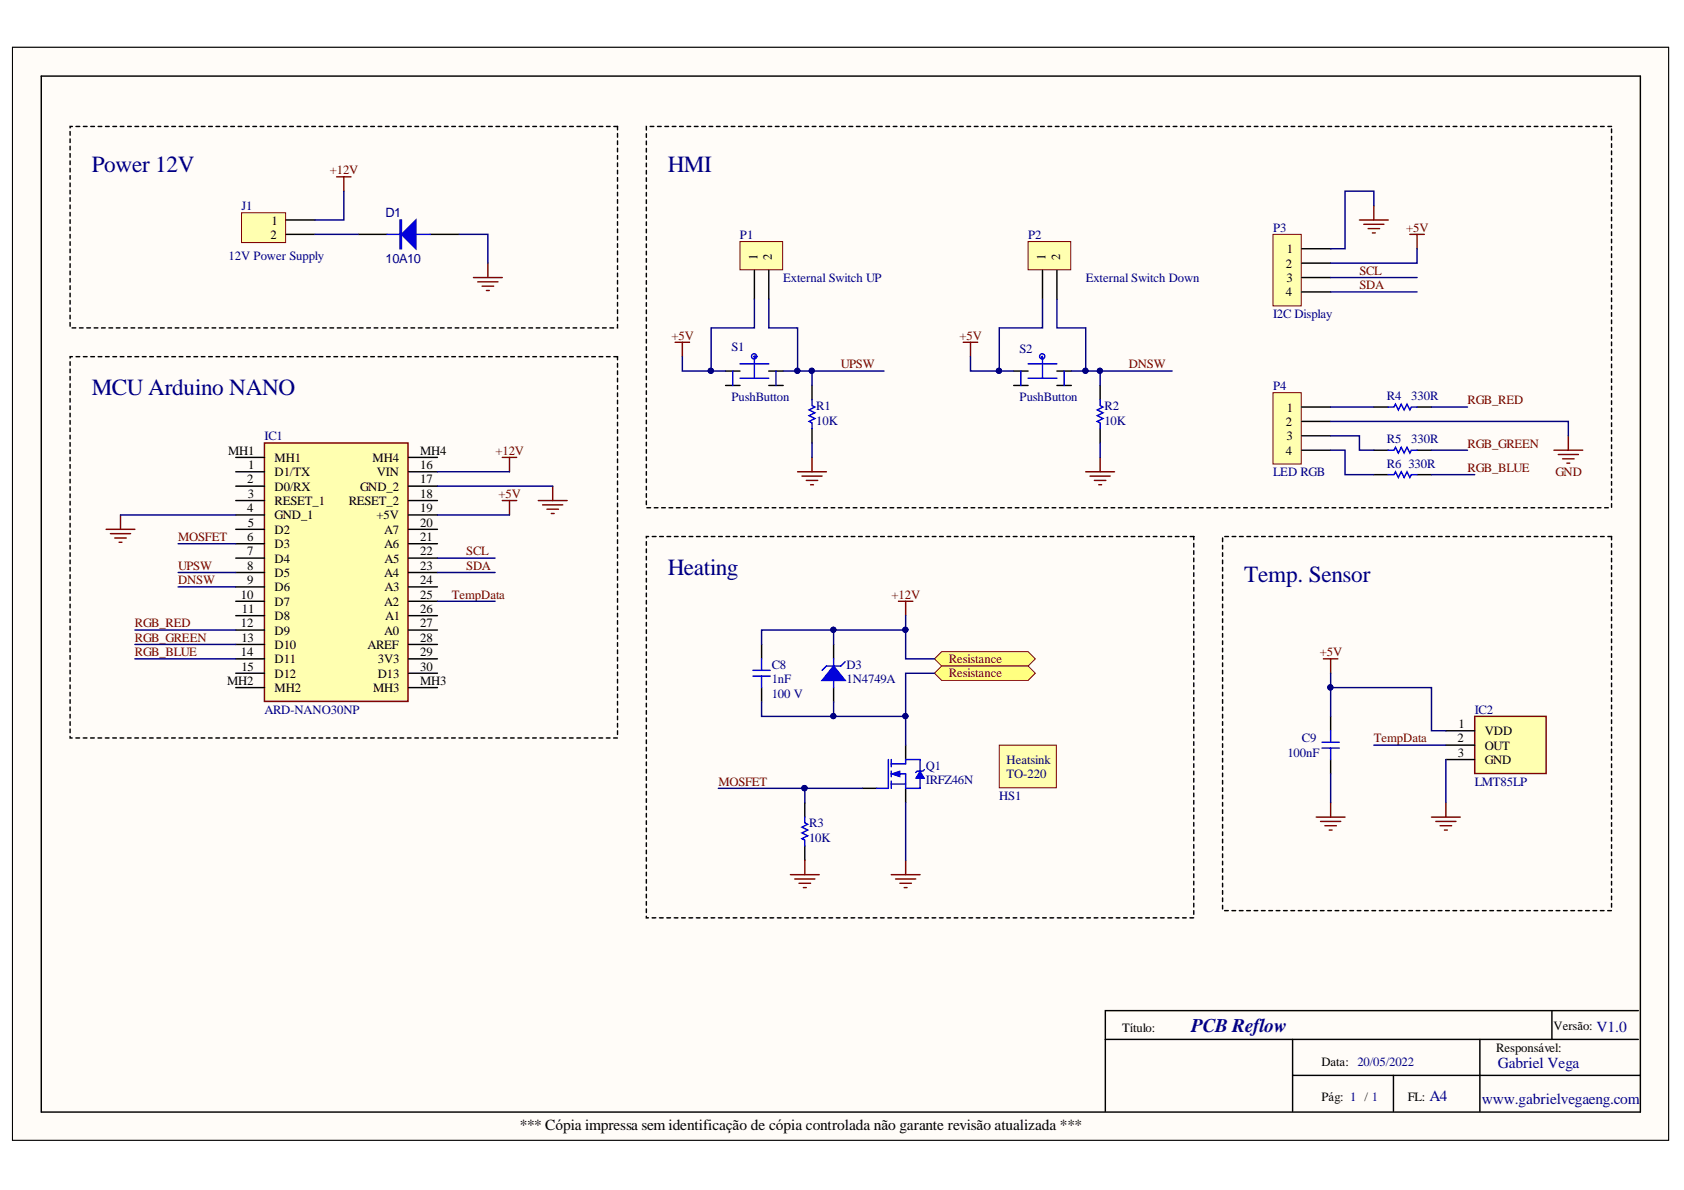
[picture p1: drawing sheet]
<svg xmlns="http://www.w3.org/2000/svg" width="297mm" height="210mm" viewBox="0 0 297 210" stroke-linecap="round" stroke-linejoin="round" font-family="sans-serif">
<path d="M2.2 8.3h292.1v192.8h-292.1z" fill="#fffcf8" stroke="#000" stroke-width=".18"/>
<path d="M7.3 13.4h282v182.8h-282zM273.7 178.3v5M289 178.3h-94v17.7M195 183.3h94M228 183.3v12.7M228 189.7h61.3M245.8 189.7v6.3M261 183.3v12.7" fill="none" stroke="#000" stroke-width=".25"/>
<path d="M42.6 37.5h7.8v5.3h-7.8z" fill="#ffffb0" stroke="#800000" stroke-width=".18"/>
<path d="M50.5 38.8h5.1M50.5 41.3h5.1M63.2 41.3h5.1M75.9 41.3h5.1" fill="none" stroke="#000" stroke-width=".25"/>
<path d="M70.6 38.8h.2v5.1h-.2zM70.7 38.8v5.1M68.3 41.3h7.6" fill="none" stroke="#00f" stroke-width=".25"/>
<path d="M70.8 41.3l2.5-2.5v5.1z" fill="#00f"/>
<path d="M70.8 41.3l2.5-2.5v5.1z" fill="none" stroke="#00f" stroke-width=".25"/>
<path d="M59.4 31.2h2.5M60.6 31.2v2.5M83.5 49h5.1M84.3 49.7h3.5M85 50.5h2.1M85.8 51.2h.5M86.1 46.4v2.6" fill="none" stroke="#800000" stroke-width=".25"/>
<path d="M224.5 41.3h5v12.7h-5z" fill="#ffffb0" stroke="#800000" stroke-width=".18"/>
<path d="M229.6 43.9h5.1M229.6 46.4h5.1M229.6 49h5.1M229.6 51.5h5.1M134.3 113.7v2.5M147 113.7v2.5M134.3 121.3v2.5M147 121.3v2.5" fill="none" stroke="#000" stroke-width=".25"/>
<path d="M239.8 38.8h5.1M240.6 39.6h3.5M242.3 36.3v2.5M241.3 40.3h2M242.1 41.1h.5M248.7 41.3h2.5M250 41.3v2.6M158.5 106.1h2.5M159.7 106.1v2.5" fill="none" stroke="#800000" stroke-width=".25"/>
<path d="M132.8 119.3h3.1M132.8 118.2h3.1M134.3 116.2v2M134.3 119.3v2" fill="none" stroke="#00f" stroke-width=".25"/>
<path d="M147 117.5l2.1 2.5h-4.1z" fill="#00f"/>
<path d="M147 117.5l2.1 2.5h-4.1zM147 116.2v5.1M149.1 116.7l-.8 .8h-2.5l-.8 .7M156.7 134v5.1h-2M157.2 134.7h2.5M157.2 136.5h2.5v2.6M157.2 138.3h2.5M157.2 134v1.2M157.2 136v1M157.2 137.8v1.3M142 144.1v1l.5 .3-1 .5 1 .5-1 .5 1 .5-1 .5 .5 .3v1" fill="none" stroke="#00f" stroke-width=".25"/>
<path d="M152.1 139.1h2.6M159.7 131.4v2.6M159.7 139.1v2.5M142 141.6v2.5M142 149.2v2.5" fill="none" stroke="#000" stroke-width=".25"/>
<path d="M139.4 154.3h5.1M140.2 155h3.5M140.9 155.8h2.1M141.7 156.6h.5M142 151.7v2.6M157.2 154.3h5.1M158 155h3.5M158.7 155.8h2.1M159.5 156.6h.5M159.7 151.7v2.6" fill="none" stroke="#800000" stroke-width=".25"/>
<path d="M157.2 136.5l1.5-.5v1z" fill="#00f"/>
<path d="M157.2 136.5l1.5-.5v1z" fill="none" stroke="#00f" stroke-width=".18"/>
<path d="M159.7 134.7v-.7h2.6v2M162.3 137.3v1.8h-2.6" fill="none" stroke="#00f" stroke-width=".25"/>
<path d="M162.3 136l.7 1.3h-1.5z" fill="#00f"/>
<path d="M162.3 136l.7 1.3h-1.5z" fill="none" stroke="#00f" stroke-width=".18"/>
<path d="M163 135.8l-.2 .2h-1l-.3 .3" fill="none" stroke="#00f" stroke-width=".25"/>
<path d="M176.3 131.4h10v7.6h-10z" fill="#ffffb0" stroke="#800000" stroke-width=".18"/>
<path d="M260.1 126.4h12.6v10h-12.6z" fill="#ffffb0" stroke="#800000" stroke-width=".25"/>
<g fill="none" stroke="#000" stroke-width=".25">
<path d="M128 68h2.5M128 65.5h2.5M135.6 68h2.5M135.6 65.5h2.5M143.2 68v2.5M143.2 75.6v2.5M178.8 68h2.5M178.8 65.5h2.5M186.4 68h2.6M186.4 65.5h2.6M194.1 68v2.5M194.1 75.6v2.5"/>
<path d="M234.7 126.4v2.5M234.7 134v2.5M255 128.9h5.1M255 131.4h5.1M255 134h5.1"/>
</g>
<g fill="none" stroke="#800000" stroke-width=".25">
<path d="M119.1 60.4h2.5M120.4 60.4v2.5M169.9 60.4h2.6M171.2 60.4v2.5M140.7 83.2h5.1M141.5 84h3.5M142.2 84.7h2M143 85.5h.5M143.2 80.7v2.5M191.5 83.2h5.1M192.3 84h3.5M193 84.7h2.1"/>
<path d="M193.8 85.5h.5M194.1 80.7v2.5M233.4 116.2h2.6M234.7 116.2v2.5M232.2 144.1h5M232.9 144.9h3.6M233.7 145.7h2M234.5 146.4h.5M234.7 141.6v2.5M252.5 144.1h5.1M253.3 144.9h3.5M254 145.7h2.1"/>
<path d="M254.8 146.4h.5M255 141.6v2.5"/>
</g>
<g fill="none" stroke="#00f" stroke-width=".25">
<path d="M129.3 65.5v2.5M130.5 64.2h5.1M130.5 66.7h5.1M132.6 62.6a.46 .46 0 0 1 .6-.2 .46 .46 0 0 1 .3 .5h-.5h.5a.46 .46 0 0 1-.6 .4 .46 .46 0 0 1-.3-.7zM133.1 62.9v3.8M136.9 65.5v2.5M143.2 70.5v1l.5 .3-1 .5 1 .5-1 .5 1 .5-1 .5 .5 .3v1M180.1 65.5v2.5M181.3 64.2h5.1M181.3 66.7h5.1M183.6 62.5a.46 .46 0 0 1 .7 .2 .46 .46 0 0 1-.4 .6l-.1-.4 .1 .4a.46 .46 0 0 1-.5-.3 .46 .46 0 0 1 .2-.5zM183.9 62.9v3.8"/>
<path d="M187.7 65.5v2.5M194.1 70.5v1l.5 .3-1.1 .5 1.1 .5-1.1 .5 1.1 .5-1.1 .5 .6 .3v1M233.2 131.9h3M233.2 130.9h3M234.7 128.9v2M234.7 131.9v2.1"/>
</g>
<path d="M130.5 42.6h7.5v5h-7.5z" fill="#ffffb0" stroke="#800000" stroke-width=".18"/>
<path d="M133.1 47.7v5.1M135.6 47.7v5.1" fill="none" stroke="#000" stroke-width=".25"/>
<path d="M181.3 42.6h7.6v5h-7.6z" fill="#ffffb0" stroke="#800000" stroke-width=".18"/>
<path d="M183.9 47.7v5.1M186.4 47.7v5.1" fill="none" stroke="#000" stroke-width=".25"/>
<g fill="#ffff80" stroke="#800000" stroke-width=".18">
<path d="M164.8 116.2l1.3-1.3h15.2l1.3 1.3-1.3 1.3h-15.2z" fill-rule="evenodd"/>
<path d="M164.8 118.7l1.3-1.2h15.2l1.3 1.2-1.3 1.3h-15.2z" fill-rule="evenodd"/>
</g>
<path d="M46.6 78.1h25.4v45.6h-25.4z" fill="#ffffb0" stroke="#800000" stroke-width=".25"/>
<g fill="none" stroke="#000" stroke-width=".25">
<path d="M242.3 71.8h2.6M242.3 79.4h2.6M250 71.8h2.5M250 79.4h2.5M41.6 83.2h5.1M41.6 85.8h5.1M41.6 88.3h5.1M41.6 90.8h5.1M41.6 93.4h5.1M41.6 95.9h5.1M41.6 98.4h5.1M41.6 80.7h5.1"/>
<path d="M72.1 83.2h5.1M72.1 85.8h5.1M72.1 88.3h5.1M72.1 90.8h5.1M72.1 93.4h5.1M72.1 95.9h5.1M72.1 98.4h5.1M72.1 80.7h5.1M242.3 83.7h2.6M250 83.7h2.5M41.6 101h5.1M41.6 103.5h5.1"/>
<path d="M41.6 106.1h5.1M41.6 108.6h5.1M41.6 111.1h5.1M41.6 113.7h5.1M41.6 116.2h5.1M41.6 118.7h5.1M72.1 101h5.1M72.1 103.5h5.1M72.1 106.1h5.1M72.1 108.6h5.1M72.1 111.1h5.1M72.1 113.7h5.1"/>
<path d="M72.1 116.2h5.1M72.1 118.7h5.1M41.6 121.3h5.1M72.1 121.3h5.1"/>
</g>
<g fill="none" stroke="#800000" stroke-width=".25">
<path d="M18.7 93.4h5.1M19.5 94.1h3.5M20.2 94.9h2.1M21 95.7h.5M21.3 90.8v2.6M88.6 88.3h2.5M88.6 80.7h2.5M89.9 80.7v2.5M89.9 88.3v2.5M94.9 88.3h5.1M95.7 89.1h3.6M96.5 89.8h2"/>
<path d="M97.2 90.6h.5M97.5 85.8v2.5"/>
</g>
<path d="M244.9 71.8h1l.2-.5 .6 1 .5-1 .5 1 .5-1 .5 1 .2-.5h1.1M244.9 79.4h1l.2-.5 .6 1 .5-1 .5 1 .5-1 .5 1 .2-.5h1.1M244.9 83.7h1l.2-.5 .6 1 .5-1 .5 1 .5-1 .5 1 .2-.5h1.1" fill="none" stroke="#00f" stroke-width=".25"/>
<path d="M224.5 69.3h5v12.5h-5z" fill="#ffffb0" stroke="#800000" stroke-width=".18"/>
<path d="M229.6 71.8h5.1M229.6 74.3h5.1M229.6 76.9h5.1M229.6 79.4h5.1" fill="none" stroke="#000" stroke-width=".25"/>
<path d="M274.1 79.4h5.1M276.6 76.9v2.5M274.9 80.2h3.5M275.6 80.9h2.1M276.4 81.7h.5" fill="none" stroke="#800000" stroke-width=".25"/>
<path d="M108.9 22.3h-96.5v35.5h96.5v-35.5M284.3 22.3h-170.3v67.3h170.3v-67.3M108.9 62.9h-96.5v67.3h96.5v-67.3M210.6 94.6h-96.6v67.3h96.6v-67.3M284.3 94.6h-68.6v66h68.6v-66" fill="none" stroke="#000" stroke-width=".25" stroke-dasharray=".6 .6"/>
<g fill="none" stroke="#000080" stroke-width=".25">
<path d="M60.6 33.7v5.1h-5M242.3 36.3v-2.6h-5.1v10.2h-2.5M55.6 41.3h7.6M81 41.3h5.1v5.1M133.1 52.8v5h-7.7v7.7M135.6 52.8v5h5.1v7.7M183.9 52.8v5h-7.6v7.7M186.4 52.8v5h5.1v7.7M234.7 49h15.3M234.7 51.5h15.3M250 43.9v2.5h-15.3M120.4 62.9v2.6h7.6"/>
<path d="M138.1 65.5h5.1v2.5M143.2 78.1v2.6M143.2 65.5h12.7M171.2 62.9v2.6h7.6M189 65.5h5.1v2.5M194.1 78.1v2.6M194.1 65.5h12.7M234.7 74.3h41.9v2.6M234.7 76.9h5.1v2.5h2.5M234.7 79.4h2.5v4.3h5.1M234.7 71.8h7.6M252.5 71.8h6.3"/>
<path d="M252.5 79.4h6.3M21.3 90.8h20.3M31.4 95.9h10.2M77.2 90.8h12.7M77.2 85.8h20.3M77.2 83.2h12.7M77.2 98.4h10.1M252.5 83.7h7.6M23.8 111.1h17.8M23.8 113.7h17.8M23.8 116.2h17.8M31.4 101h10.2"/>
<path d="M31.4 103.5h10.2M77.2 101h10.1M77.2 106.1h10.1M147 111.1v2.6M159.7 111.1v5.1h5.1M159.7 108.6v2.5h-25.4v2.6M164.8 118.7h-5.1v7.7h-12.7M234.7 118.7v2.6M126.7 139.1h15.3v2.5M134.3 123.8v2.6h12.7v-2.6M142 139.1h10.1M159.7 126.4v5"/>
<path d="M234.7 126.4v-5.1h17.8v7.6h2.5M234.7 136.5v5.1M242.3 131.4h12.7M255 134v7.6M159.7 141.6v10.1"/>
</g>
<g fill="#000080" stroke="#000080" stroke-width=".18">
<circle cx="147" cy="111.1" r=".46"/>
<circle cx="147" cy="126.3" r=".46"/>
<circle cx="159.7" cy="126.3" r=".46"/>
<circle cx="141.9" cy="139" r=".47"/>
<circle cx="234.7" cy="121.2" r=".46"/>
<circle cx="143.2" cy="65.4" r=".46"/>
<circle cx="194" cy="65.4" r=".46"/>
<circle cx="125.4" cy="65.4" r=".46"/>
<circle cx="140.6" cy="65.4" r=".46"/>
<circle cx="176.2" cy="65.4" r=".46"/>
<circle cx="191.5" cy="65.4" r=".46"/>
<circle cx="159.7" cy="111.1" r=".46"/>
</g>
<g font-size="4.1" fill="#000080">
<text x="16.2" y="30.4">Power 12V</text>
<text x="117.8" y="30.4">HMI</text>
<text x="16.2" y="69.7">MCU Arduino NANO</text>
<text x="117.8" y="101.4">Heating</text>
<text x="219.5" y="102.7">Temp. Sensor</text>
</g>
<text font-size="3.4" fill="#0c0087" x="210.1" y="182">PCB Reflow</text>
<g font-size="2.7" fill="#0c0087">
<text x="281.6" y="182">V1.0</text>
<text x="264.2" y="188.4">Gabriel Vega</text>
<text x="252.1" y="194.1">A4</text>
<text x="261.4" y="194.8">www.gabrielvegaeng.com</text>
</g>
<text font-size="2.7" x="91.7" y="199.3">*** Cópia impressa sem identificação de cópia controlada não garante revisão atualizada ***</text>
<g font-size="2.3" fill="#000080">
<text x="68" y="38.2">D1</text>
<text x="68" y="46.4">10A10</text>
</g>
<g font-size="2.2" fill="#800000">
<text x="58.2" y="30.7">+12V</text>
<text x="248" y="40.9">+5V</text>
<text x="239.8" y="51">SDA</text>
<text x="239.8" y="48.5">SCL</text>
<text x="118.4" y="59.9">+5V</text>
<text x="169.3" y="59.9">+5V</text>
<text x="148.3" y="65">UPSW</text>
<text x="199.1" y="65">DNSW</text>
<text x="258.8" y="71.3">RGB_RED</text>
<text x="87.4" y="80.2">+12V</text>
<text x="258.8" y="78.9">RGB_GREEN</text>
<text x="258.8" y="83.3">RGB_BLUE</text>
<text x="274.3" y="83.9">GND</text>
<text x="87.9" y="87.8">+5V</text>
<text x="31.4" y="95.4">MOSFET</text>
<text x="31.4" y="100.5">UPSW</text>
<text x="82.2" y="100.5">SDA</text>
<text x="82.2" y="98">SCL</text>
<text x="31.4" y="103">DNSW</text>
<text x="79.7" y="105.6">TempData</text>
<text x="157.3" y="105.6">+12V</text>
<text x="23.8" y="110.7">RGB_RED</text>
<text x="23.8" y="113.2">RGB_GREEN</text>
<text x="23.8" y="115.7">RGB_BLUE</text>
<text x="167.4" y="116.9">Resistance</text>
<text x="167.4" y="119.5">Resistance</text>
<text x="232.8" y="115.7">+5V</text>
<text x="242.3" y="131">TempData</text>
<text x="126.7" y="138.6">MOSFET</text>
</g>
<g font-size="2.2" fill="#000080">
<text x="42.6" y="37.1">J1</text>
<text x="224.5" y="40.9">P3</text>
<text x="40.3" y="45.9">12V Power Supply</text>
<text x="130.5" y="42.1">P1</text>
<text x="181.3" y="42.1">P2</text>
<text x="138.1" y="49.8">External Switch UP</text>
<text x="191.5" y="49.8">External Switch Down</text>
<text x="224.5" y="56.1">I2C Display</text>
<text x="129" y="61.9">S1</text>
<text x="179.8" y="62.2">S2</text>
<text x="129" y="70.8">PushButton</text>
<text x="179.8" y="70.8">PushButton</text>
<text x="224.5" y="68.8">P4</text>
<text x="244.6" y="70.6">R4</text>
<text x="248.9" y="70.6">330R</text>
<text x="46.7" y="77.7">IC1</text>
<text x="144" y="72.3">R1</text>
<text x="144" y="74.9">10K</text>
<text x="194.8" y="72.3">R2</text>
<text x="194.8" y="74.9">10K</text>
<text x="244.6" y="82.5">R6</text>
<text x="244.6" y="78.2">R5</text>
<text x="248.4" y="82.5">330R</text>
<text x="248.9" y="78.2">330R</text>
<text x="224.5" y="84">LED RGB</text>
<text x="136.1" y="118">C8</text>
<text x="149.3" y="118">D3</text>
<text x="46.7" y="125.9">ARD-NANO30NP</text>
<text x="136.1" y="123.1">100 V</text>
<text x="136.1" y="120.6">1nF</text>
<text x="149.3" y="120.6">1N4749A</text>
<text x="260.1" y="125.9">IC2</text>
<text x="229.6" y="131">C9</text>
<text x="163.3" y="135.8">Q1</text>
<text x="177.5" y="134.8">Heatsink</text>
<text x="177.5" y="137.3">TO-220</text>
<text x="227.1" y="133.5">100nF</text>
<text x="163.3" y="138.3">IRFZ46N</text>
<text x="176.3" y="141.1">HS1</text>
<text x="260.1" y="138.6">LMT85LP</text>
<text x="142.7" y="145.9">R3</text>
<text x="142.7" y="148.5">10K</text>
</g>
<g font-size="2.2">
<text x="47.9" y="39.6">1</text>
<text x="47.7" y="42.1">2</text>
<text x="133.6" y="45.9" transform="rotate(-90 133.6 45.9)">1</text>
<text x="136.2" y="45.9" transform="rotate(-90 136.2 45.9)">2</text>
<text x="184.4" y="45.9" transform="rotate(-90 184.4 45.9)">1</text>
<text x="187" y="45.9" transform="rotate(-90 187 45.9)">2</text>
<text x="226.8" y="47.2">2</text>
<text x="227" y="44.7">1</text>
<text x="226.8" y="52.3">4</text>
<text x="226.9" y="49.8">3</text>
<text x="226.8" y="75.1">2</text>
<text x="226.9" y="77.7">3</text>
<text x="227" y="72.6">1</text>
<text x="40.2" y="80.2">MH1</text>
<text x="43.8" y="82.7">1</text>
<text x="48.4" y="81.5">MH1</text>
<text x="65.7" y="81.5">MH4</text>
<text x="74.1" y="82.7">16</text>
<text x="74.1" y="80.2">MH4</text>
<text x="226.8" y="80.2">4</text>
<text x="43.6" y="85.3">2</text>
<text x="43.7" y="87.8">3</text>
<text x="48.4" y="84">D1/TX</text>
<text x="48.4" y="86.6">D0/RX</text>
<text x="48.4" y="89.1">RESET_1</text>
<text x="61.5" y="89.1">RESET_2</text>
<text x="63.5" y="86.6">GND_2</text>
<text x="66.5" y="84">VIN</text>
<text x="74.1" y="85.3">17</text>
<text x="74.1" y="87.8">18</text>
<text x="43.6" y="90.4">4</text>
<text x="43.6" y="95.4">6</text>
<text x="43.7" y="92.9">5</text>
<text x="48.4" y="91.6">GND_1</text>
<text x="48.4" y="94.2">D2</text>
<text x="66.4" y="91.6">+5V</text>
<text x="67.8" y="94.2">A7</text>
<text x="74.1" y="90.4">19</text>
<text x="74.1" y="92.9">20</text>
<text x="74.1" y="95.4">21</text>
<text x="43.6" y="98">7</text>
<text x="43.6" y="100.5">8</text>
<text x="48.4" y="96.7">D3</text>
<text x="48.4" y="99.2">D4</text>
<text x="48.4" y="101.8">D5</text>
<text x="67.8" y="96.7">A6</text>
<text x="67.8" y="101.8">A4</text>
<text x="67.8" y="99.2">A5</text>
<text x="74.1" y="98">22</text>
<text x="74.1" y="100.5">23</text>
<text x="42.5" y="105.6">10</text>
<text x="43.6" y="103">9</text>
<text x="48.4" y="104.3">D6</text>
<text x="48.4" y="106.9">D7</text>
<text x="67.8" y="106.9">A2</text>
<text x="67.8" y="104.3">A3</text>
<text x="74.1" y="103">24</text>
<text x="74.1" y="105.6">25</text>
<text x="42.5" y="110.7">12</text>
<text x="42.6" y="113.2">13</text>
<text x="42.7" y="108.1">11</text>
<text x="48.4" y="109.4">D8</text>
<text x="48.4" y="111.9">D9</text>
<text x="67.8" y="111.9">A0</text>
<text x="67.9" y="109.4">A1</text>
<text x="74.1" y="108.1">26</text>
<text x="74.1" y="110.7">27</text>
<text x="74.1" y="113.2">28</text>
<text x="42.5" y="115.7">14</text>
<text x="42.6" y="118.3">15</text>
<text x="48.4" y="114.5">D10</text>
<text x="48.4" y="117">D11</text>
<text x="48.4" y="119.5">D12</text>
<text x="64.8" y="114.5">AREF</text>
<text x="66.6" y="117">3V3</text>
<text x="66.6" y="119.5">D13</text>
<text x="74.1" y="115.7">29</text>
<text x="74.1" y="118.3">30</text>
<text x="40.1" y="120.8">MH2</text>
<text x="48.4" y="122.1">MH2</text>
<text x="65.8" y="122.1">MH3</text>
<text x="74.1" y="120.8">MH3</text>
<text x="257.1" y="131">2</text>
<text x="257.2" y="128.4">1</text>
<text x="261.9" y="129.7">VDD</text>
<text x="257.1" y="133.5">3</text>
<text x="261.9" y="132.2">OUT</text>
<text x="261.9" y="134.8">GND</text>
<text x="197.9" y="182">Título:</text>
<text x="263.9" y="185.5">Responsável:</text>
<text x="274" y="181.7">Versão:</text>
<text x="233.1" y="187.9">Data: 20/05/2022</text>
<text x="233.1" y="194.3">Pág: 1 / 1</text>
<text x="248.3" y="194.3">FL:</text>
</g>
</svg>
